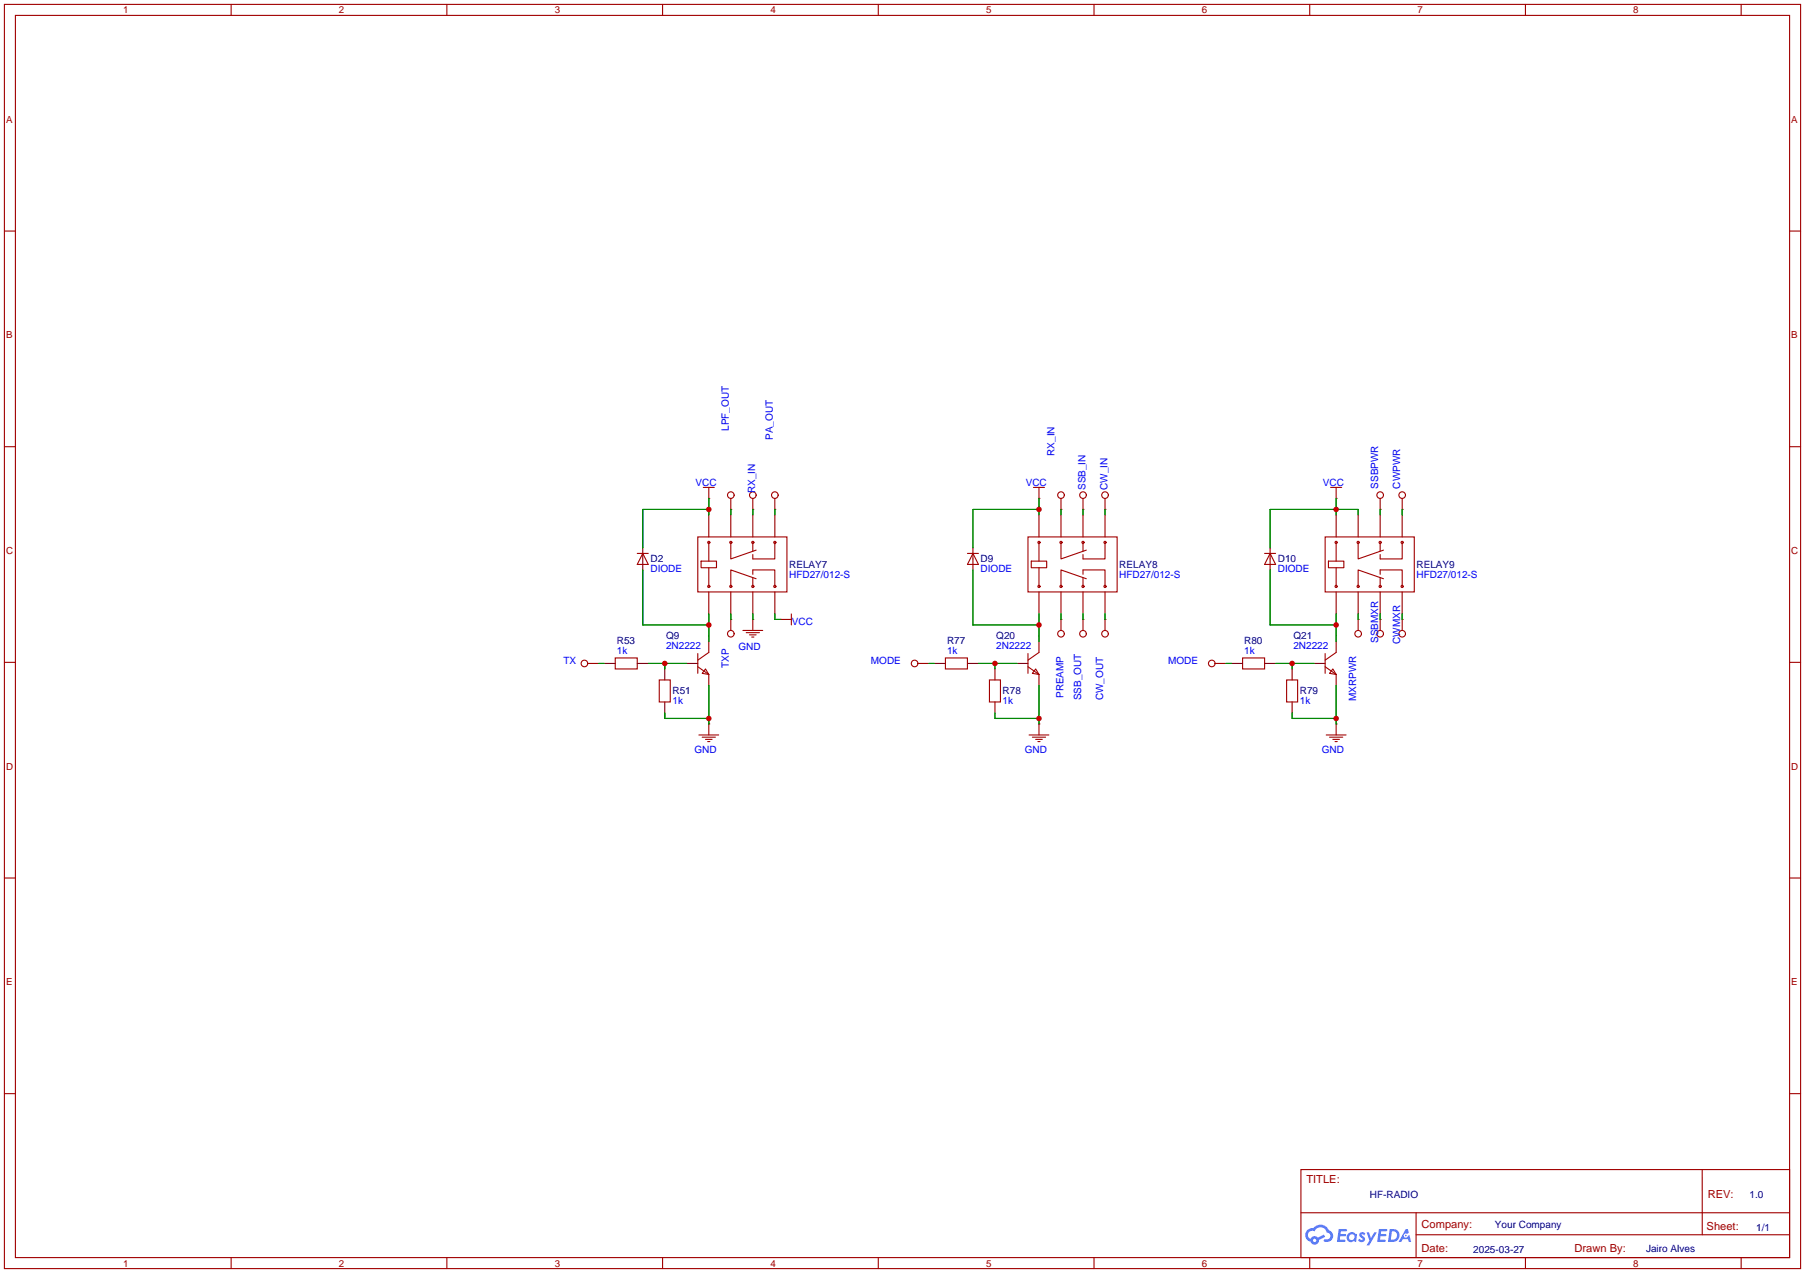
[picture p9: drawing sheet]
<svg xmlns="http://www.w3.org/2000/svg" width="417mm" height="294mm" viewBox="0 0 417 294" stroke-linecap="round" stroke-linejoin="round" font-family="sans-serif">
<g fill="none" stroke="#a10000" stroke-width=".25">
<path d="M1 1h414.5v291.9h-414.5zM3.6 3.6h409.4v286.7h-409.4zM53.3 1v2.6M103.1 1v2.6M152.9 1v2.6M202.7 1v2.6M252.5 1v2.6M302.3 1v2.6M352 1v2.6M401.8 1v2.6M1 53.3h2.6M413 53.3h2.5"/>
<path d="M1 103.1h2.6M413 103.1h2.5M1 152.9h2.6M413 152.9h2.5M1 202.7h2.6M413 202.7h2.5M1 252.5h2.6M413 252.5h2.5M300.2 270h112.8v20.3h-112.8zM300.3 280h112.6M326.8 280v10.1M392.8 270v15.1"/>
<path d="M53.3 290.3v2.6M103.1 290.3v2.6M152.9 290.3v2.6M202.7 290.3v2.6M252.5 290.3v2.6M302.3 290.3v2.6M326.8 285.1h86.1M352 290.3v2.6M401.8 290.3v2.6"/>
</g>
<g fill="#5487ff">
<path d="M313.9 284.6l.5-.2 .4 .1 .3 .3-.3 .4a.33 .33 0 0 0-.2-.3 .33 .33 0 0 0-.4 .2l.1 .1a.86 .86 0 0 1 .6 .6 .86 .86 0 0 1-.2 .9h-.7l-.6-.4 .3-.3 .5 .3 .3-.2-.1-.1a.88 .88 0 0 1-.5-1.4z"/>
<path d="M315.4 284.5h.5l.5 1.3 .8-1.3h.6l-1.8 3h-.6l.6-1.1z"/>
<path d="M309 283.7l1.8 .1v.4h-1.3l-.1 .7h1.1l.2 .2-.3 .3h-1.1l-.1 .8h1.2l.1 .2-.1 .3h-1.9z"/>
<path d="M318.2 283.7l1.9 .1-.1 .4h-1.3v.7h1l.3 .2-.3 .3h-1.1l-.1 .8h1.2l.1 .2-.1 .3h-1.9z"/>
<path d="M324.4 283.7h.5l.2 .9-.4 .2a.5 .5 0 0 0-.7 .2 .5 .5 0 0 0 .3 .7 .5 .5 0 0 0 .6-.4l.4-.2 .4 1.6h-.6l-.2-.6h-1.2l-.3 .6h-.6z"/>
<path d="M320.7 283.7l-.4 3h1a1.51 1.51 0 0 0 1.7-1.5 1.51 1.51 0 0 0-1.8-1.5zM321.2 284.2a1.02 1.02 0 0 1 1.2 1.2 1.02 1.02 0 0 1-1.4 .8z"/>
<path d="M311.2 284.7a1.11 1.11 0 0 0-.3 1.6 1.11 1.11 0 0 0 1.6 .2l.5 .2 .2-1.6-.4-.3a1.02 1.02 0 0 0-1.6-.1zM311.3 285.6a.67 .67 0 0 1 1.3 0 .67 .67 0 0 1-1.3 0z"/>
<path d="M301.7 284a1.58 1.58 0 0 0 .7 2.7 1.01 1.01 0 0 0 1.2 .6 1.01 1.01 0 0 0 .8-1l1.4-.8-.3-.5-1.3 .7-.5-.3a1.02 1.02 0 0 0-1.3 .6 1 1 0 0 1-.4-1.4 1 1 0 0 1 1.4-.3 1.49 1.49 0 0 1 1.5-1 1.49 1.49 0 0 1 1.3 1.3 .82 .82 0 0 1 .8 1 .82 .82 0 0 1-1.2 .5l-.3 .1v.3a1.4 1.4 0 0 0 2-.6 1.4 1.4 0 0 0-.8-1.9 2.19 2.19 0 0 0-3.7-.5l-.8 .1zM303 286.4a.4 .4 0 0 1 .8 0 .4 .4 0 0 1-.8 0z"/>
<circle cx="324.4" cy="285.2" r=".19"/>
</g>
<g fill="none" stroke="#a10000" stroke-width=".25">
<path d="M162.3 112.5h2.5M163.6 112.5v2.6M168.7 115.1v2.5M173.7 115.1v2.5M178.8 115.1v2.5M238.5 112.5h2.5M239.8 112.5v2.6M244.9 115.1v2.5M249.9 115.1v2.5M255 115.1v2.5M307.1 112.5h2.5M308.4 112.5v2.6"/>
<path d="M318.5 115.1v2.5M323.6 115.1v2.5M147.1 127.8h2.5M148.3 127.8l1.3 2.5h-2.5zM161 124h20.6v12.7h-20.6zM161.8 129.5h3.6v1.6h-3.6zM163.6 125.2v4.3M163.6 131.1v4.3M168.7 125.2v3.8l5.8-2M173.7 132.6v-1h5.1v3.8M173.7 125.2v2.1M173.7 133.3v2.1"/>
<path d="M174.5 133.6l-5.8-2v3.8M178.8 125.2v3.8h-5.1v-1M223.3 127.8h2.5M224.5 127.8l1.3 2.5h-2.5zM237.2 124h20.6v12.7h-20.6zM238 129.5h3.6v1.6h-3.6zM239.8 125.2v4.3M239.8 131.1v4.3M244.9 125.2v3.8l5.8-2M249.9 132.6v-1h5.1v3.8M249.9 125.2v2.1M249.9 133.3v2.1"/>
<path d="M250.7 133.6l-5.8-2v3.8M255 125.2v3.8h-5.1v-1M291.8 127.8h2.6M293.1 127.8l1.3 2.5h-2.6zM305.8 124h20.6v12.7h-20.6zM306.6 129.5h3.5v1.6h-3.5zM308.4 125.2v4.3M308.4 131.1v4.3M313.4 125.2v3.8l5.9-2M318.5 132.6v-1h5.1v3.8M318.5 125.2v2.1M318.5 133.3v2.1"/>
<path d="M319.3 133.6l-5.9-2v3.8M323.6 125.2v3.8h-5.1v-1M135.6 153.2h2.6M142 151.9h5.1v2.5h-5.1zM152.1 157h2.6v5.1h-2.6zM161 153.9l2.6 1.8M161 150.9v4.5M162.8 154.4l.8 1.3-1.5-.3zM163.6 150.6l-2.6 1.8M168.7 143v2.5M171.4 145.5h4.6M172.2 146h3.1"/>
<path d="M173 146.6h1.5M173.5 147.1h.5M173.7 143v2.5M180.1 143h2.5M182.6 141.7v2.6M211.8 153.2h2.6M218.2 151.9h5.1v2.5h-5.1zM228.3 157h2.6v5.1h-2.6zM237.2 153.9l2.6 1.8M237.2 150.9v4.5M239 154.4l.8 1.3-1.5-.3zM239.8 150.6l-2.6 1.8"/>
<path d="M244.9 143v2.5M249.9 143v2.5M255 143v2.5M280.4 153.2h2.6M286.8 151.9h5v2.5h-5zM296.9 157h2.6v5.1h-2.6zM305.8 153.9l2.6 1.8M305.8 150.9v4.5M307.6 154.4l.8 1.3-1.6-.3zM308.4 150.6l-2.6 1.8M313.4 143v2.5M318.5 143v2.5"/>
<path d="M323.6 143v2.5M161.3 169.7h4.6M162.1 170.2h3M162.8 170.7h1.5M163.3 171.2h.5M163.6 167.1v2.6M237.5 169.7h4.6M238.3 170.2h3M239 170.7h1.5M239.5 171.2h.5M239.8 167.1v2.6M306.1 169.7h4.5"/>
<path d="M306.8 170.2h3.1M307.6 170.7h1.5M308.1 171.2h.5M308.4 167.1v2.6"/>
<circle cx="168.7" cy="114.3" r=".76"/>
<circle cx="173.7" cy="114.3" r=".76"/>
<circle cx="178.8" cy="114.3" r=".76"/>
<circle cx="244.9" cy="114.3" r=".76"/>
<circle cx="249.9" cy="114.3" r=".76"/>
<circle cx="255" cy="114.3" r=".76"/>
<circle cx="318.5" cy="114.3" r=".76"/>
<circle cx="323.6" cy="114.3" r=".76"/>
<circle cx="163.6" cy="125.2" r=".25"/>
<circle cx="163.6" cy="135.4" r=".25"/>
<circle cx="168.7" cy="135.4" r=".25"/>
<circle cx="168.7" cy="125.2" r=".25"/>
<circle cx="173.7" cy="135.4" r=".25"/>
<circle cx="173.7" cy="125.2" r=".25"/>
<circle cx="178.8" cy="135.4" r=".25"/>
<circle cx="178.8" cy="125.2" r=".25"/>
<circle cx="239.8" cy="135.4" r=".25"/>
<circle cx="239.8" cy="125.2" r=".25"/>
<circle cx="244.9" cy="125.2" r=".25"/>
<circle cx="244.9" cy="135.4" r=".25"/>
<circle cx="249.9" cy="135.4" r=".25"/>
<circle cx="249.9" cy="125.2" r=".25"/>
<circle cx="255" cy="135.4" r=".25"/>
<circle cx="255" cy="125.2" r=".25"/>
<circle cx="308.4" cy="135.4" r=".25"/>
<circle cx="308.4" cy="125.2" r=".25"/>
<circle cx="313.4" cy="135.4" r=".25"/>
<circle cx="313.4" cy="125.2" r=".25"/>
<circle cx="318.5" cy="135.4" r=".25"/>
<circle cx="318.5" cy="125.2" r=".25"/>
<circle cx="323.6" cy="135.4" r=".25"/>
<circle cx="323.6" cy="125.2" r=".25"/>
<circle cx="134.9" cy="153.2" r=".76"/>
<circle cx="168.7" cy="146.3" r=".76"/>
<circle cx="211.1" cy="153.2" r=".76"/>
<circle cx="244.9" cy="146.3" r=".76"/>
<circle cx="249.9" cy="146.3" r=".76"/>
<circle cx="255" cy="146.3" r=".76"/>
<circle cx="279.7" cy="153.2" r=".76"/>
<circle cx="313.4" cy="146.3" r=".76"/>
<circle cx="318.5" cy="146.3" r=".76"/>
<circle cx="323.6" cy="146.3" r=".76"/>
</g>
<g fill="none" stroke="#870000" stroke-width=".25">
<path d="M163.6 115.1h.1M163.6 118.9v5.1M168.7 117.6h.1M168.7 118.9v5.1M173.7 117.6h.1M173.7 118.9v5.1M178.8 117.6h.1M178.8 118.9v5.1M239.8 115.1h.1M239.8 118.9v5.1M244.9 117.6h.1M244.9 118.9v5.1"/>
<path d="M249.9 117.6h.1M249.9 118.9v5.1M255 117.6h.1M255 118.9v5.1M308.4 115.1h.1M308.4 118.9v5.1M313.4 118.9v5.1M318.5 117.6h.1M318.5 118.9v5.1M323.6 117.6h.1M323.6 118.9v5.1M148.3 126.5v5.1"/>
<path d="M163.6 136.7v5M168.7 136.7v5M173.7 136.7v5M178.8 136.7v5M224.5 126.5v5.1M239.8 136.7v5M244.9 136.7v5M249.9 136.7v5M255 136.7v5M293.1 126.5v5.1M308.4 136.7v5M313.4 136.7v5"/>
<path d="M318.5 136.7v5M323.6 136.7v5M138.2 153.2h.1M139.4 153.2h2.6M147.1 153.2h2.5M153.4 154.4v2.6M158.5 153.2h2.5M163.6 148.1v2.5M163.6 155.7v2.5M168.7 143h.1M173.7 143h.1M180.1 143h.1"/>
<path d="M214.4 153.2h.1M215.6 153.2h2.6M223.3 153.2h2.5M229.6 154.4v2.6M234.7 153.2h2.5M239.8 148.1v2.5M239.8 155.7v2.5M244.9 143h.1M249.9 143h.1M255 143h.1M283 153.2h.1M284.2 153.2h2.6"/>
<path d="M291.8 153.2h2.6M298.2 154.4v2.6M303.3 153.2h2.5M308.4 148.1v2.5M308.4 155.7v2.5M313.4 143h.1M318.5 143h.1M323.6 143h.1M153.4 162.1v2.5M163.6 167.1h.1M229.6 162.1v2.5M239.8 167.1h.1"/>
<path d="M298.2 162.1v2.5M308.4 167.1h.1"/>
</g>
<g fill="none" stroke="#008700" stroke-width=".25">
<path d="M163.6 115.1v3.8M163.6 117.6h-15.3v8.9M168.7 117.6v1.3M173.7 117.6v1.3M178.8 117.6v1.3M239.8 117.6h-15.3v8.9M239.8 115.1v3.8M244.9 117.6v1.3M249.9 117.6v1.3M255 117.6v1.3M308.4 115.1v3.8M313.4 118.9v-1.3h-20.3v8.9"/>
<path d="M318.5 117.6v1.3M323.6 117.6v1.3M148.3 131.6v12.7h15.3M224.5 131.6v12.7h15.3M293.1 131.6v12.7h15.3M138.2 153.2h1.2M149.6 153.2h8.9M153.4 153.2v1.2M163.6 141.7v6.4M163.6 158.2v8.9M168.7 141.7v1.3M173.7 141.7v1.3"/>
<path d="M178.8 141.7v1.3h1.3M214.4 153.2h1.2M225.8 153.2h8.9M229.6 153.2v1.2M239.8 141.7v6.4M239.8 158.2v8.9M244.9 141.7v1.3M249.9 141.7v1.3M255 141.7v1.3M283 153.2h1.2M294.4 153.2h8.9M298.2 153.2v1.2"/>
<path d="M308.4 141.7v6.4M308.4 158.2v8.9M313.4 141.7v1.3M318.5 141.7v1.3M323.6 141.7v1.3M153.4 164.6v1.3h10.2M229.6 164.6v1.3h10.2M298.2 164.6v1.3h10.2"/>
</g>
<g fill="#c00">
<circle cx="163.6" cy="165.9" r=".63"/>
<circle cx="153.4" cy="153.2" r=".63"/>
<circle cx="163.6" cy="144.3" r=".63"/>
<circle cx="163.6" cy="117.6" r=".63"/>
<circle cx="239.8" cy="144.3" r=".63"/>
<circle cx="239.8" cy="117.6" r=".63"/>
<circle cx="229.6" cy="153.2" r=".63"/>
<circle cx="239.8" cy="165.9" r=".63"/>
<circle cx="308.4" cy="117.6" r=".63"/>
<circle cx="308.4" cy="165.9" r=".63"/>
<circle cx="298.2" cy="153.2" r=".63"/>
<circle cx="308.4" cy="144.3" r=".63"/>
</g>
<g font-size="2.6" fill="#a00000">
<text x="301.5" y="273.2">TITLE:</text>
<text x="394.1" y="276.6">REV:</text>
<text x="328.1" y="283.4">Company:</text>
<text x="393.9" y="283.9">Sheet:</text>
<text x="328.1" y="288.9">Date:</text>
<text x="363.4" y="289">Drawn By:</text>
</g>
<g font-size="2.3" fill="#00f">
<text x="168.2" y="99.5" transform="rotate(-90 168.2 99.5)">LPF_OUT</text>
<text x="178.4" y="101.6" transform="rotate(-90 178.4 101.6)">PA_OUT</text>
<text x="243.4" y="105.2" transform="rotate(-90 243.4 105.2)">RX_IN</text>
<text x="160.5" y="112.2">VCC</text>
<text x="174.3" y="113.8" transform="rotate(-90 174.3 113.8)">RX_IN</text>
<text x="236.7" y="112.2">VCC</text>
<text x="250.5" y="113.1" transform="rotate(-90 250.5 113.1)">SSB_IN</text>
<text x="255.6" y="113.1" transform="rotate(-90 255.6 113.1)">CW_IN</text>
<text x="305.3" y="112.2">VCC</text>
<text x="318.1" y="112.8" transform="rotate(-90 318.1 112.8)">SSBPWR</text>
<text x="323.1" y="112.8" transform="rotate(-90 323.1 112.8)">CWPWR</text>
<text x="150.1" y="132.1">DIODE</text>
<text x="182.1" y="133.4">HFD27/012-S</text>
<text x="226.3" y="132.1">DIODE</text>
<text x="258.3" y="133.4">HFD27/012-S</text>
<text x="294.9" y="132.1">DIODE</text>
<text x="326.9" y="133.4">HFD27/012-S</text>
<text x="153.7" y="149.9">2N2222</text>
<text x="182.8" y="144.2">VCC</text>
<text x="229.9" y="149.9">2N2222</text>
<text x="298.5" y="149.9">2N2222</text>
<text x="318.1" y="148.4" transform="rotate(-90 318.1 148.4)">SSBMXR</text>
<text x="323.1" y="148.7" transform="rotate(-90 323.1 148.7)">CWMXR</text>
<text x="130" y="153.3">TX</text>
<text x="142.4" y="151">1k</text>
<text x="168.2" y="154.1" transform="rotate(-90 168.2 154.1)">TXP</text>
<text x="170.4" y="150.1">GND</text>
<text x="201" y="153.3">MODE</text>
<text x="218.6" y="151">1k</text>
<text x="269.6" y="153.3">MODE</text>
<text x="287.1" y="151">1k</text>
<text x="245.4" y="161.2" transform="rotate(-90 245.4 161.2)">PREAMP</text>
<text x="249.5" y="161.7" transform="rotate(-90 249.5 161.7)">SSB_OUT</text>
<text x="254.6" y="161.7" transform="rotate(-90 254.6 161.7)">CW_OUT</text>
<text x="313" y="161.8" transform="rotate(-90 313 161.8)">MXRPWR</text>
<text x="155.2" y="162.5">1k</text>
<text x="231.4" y="162.5">1k</text>
<text x="300" y="162.5">1k</text>
<text x="160.3" y="173.9">GND</text>
<text x="236.5" y="173.9">GND</text>
<text x="305.1" y="173.9">GND</text>
</g>
<g font-size="2.3" fill="#000080">
<text x="150.1" y="129.7">D2</text>
<text x="182.1" y="131.1">RELAY7</text>
<text x="226.3" y="129.7">D9</text>
<text x="258.3" y="131.1">RELAY8</text>
<text x="294.9" y="129.7">D10</text>
<text x="326.9" y="131.1">RELAY9</text>
<text x="142.4" y="148.7">R53</text>
<text x="153.7" y="147.5">Q9</text>
<text x="218.6" y="148.7">R77</text>
<text x="229.9" y="147.5">Q20</text>
<text x="287.1" y="148.7">R80</text>
<text x="298.5" y="147.5">Q21</text>
<text x="155.2" y="160.2">R51</text>
<text x="231.4" y="160.2">R78</text>
<text x="300" y="160.2">R79</text>
<text x="316.1" y="276.5">HF-RADIO</text>
<text x="403.8" y="276.7">1.0</text>
<text x="345" y="283.5">Your Company</text>
<text x="405.3" y="284.1">1/1</text>
<text x="340" y="289.2">2025-03-27</text>
<text x="379.9" y="289.1">Jairo Alves</text>
</g>
<g font-size="2.2" fill="#a00000">
<text x="28.4" y="3.1">1</text>
<text x="78.2" y="3.1">2</text>
<text x="128" y="3.1">3</text>
<text x="177.8" y="3.1">4</text>
<text x="227.6" y="3.1">5</text>
<text x="277.4" y="3.1">6</text>
<text x="327.2" y="3.1">7</text>
<text x="376.9" y="3.1">8</text>
<text x="1.4" y="28.3">A</text>
<text x="413.4" y="28.3">A</text>
<text x="1.4" y="78.1">B</text>
<text x="413.4" y="78.1">B</text>
<text x="1.4" y="127.9">C</text>
<text x="413.4" y="127.9">C</text>
<text x="1.4" y="177.7">D</text>
<text x="413.4" y="177.7">D</text>
<text x="1.4" y="227.5">E</text>
<text x="413.4" y="227.5">E</text>
<text x="28.4" y="292.4">1</text>
<text x="78.2" y="292.4">2</text>
<text x="128" y="292.4">3</text>
<text x="177.8" y="292.4">4</text>
<text x="227.6" y="292.4">5</text>
<text x="277.4" y="292.4">6</text>
<text x="327.2" y="292.4">7</text>
<text x="376.9" y="292.4">8</text>
</g>
</svg>
